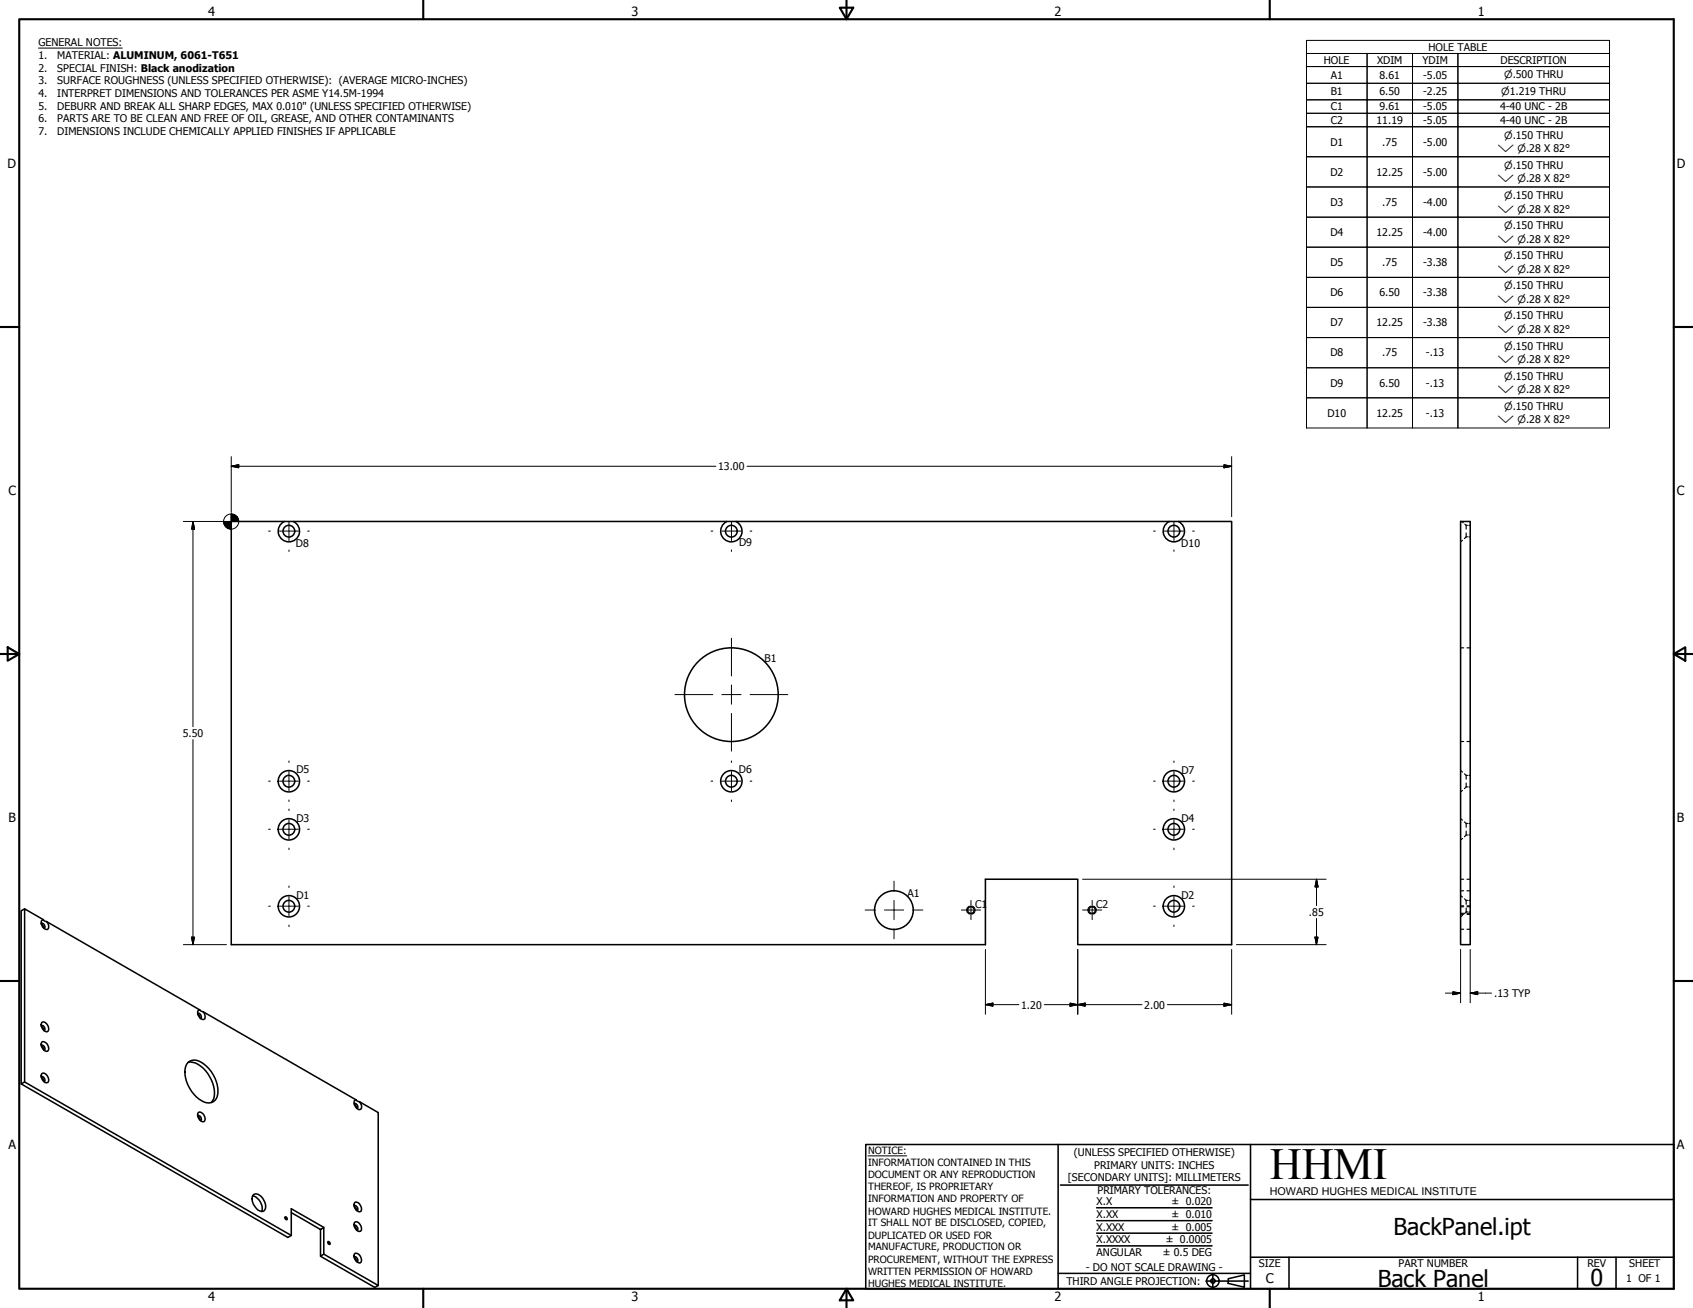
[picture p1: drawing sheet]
<svg xmlns="http://www.w3.org/2000/svg" width="559mm" height="432mm" viewBox="0 0 559 432" stroke-linecap="round" stroke-linejoin="round" font-family="sans-serif">
<!-- layer: Visible (ANSI) -->
<g fill="none" stroke="#000" stroke-width=".51">
<path d="M76.3 172.1h330.2v139.7h-50.8v-21.5h-30.5v21.5h-248.9zM93.8 172.2a3.5 3.5 0 0 0-1.2 5.4 3.5 3.5 0 0 0 5.5 0 3.5 3.5 0 0 0-1.2-5.4M239.8 172.2a3.5 3.5 0 0 0-1.2 5.4 3.5 3.5 0 0 0 5.5 0 3.5 3.5 0 0 0-1.1-5.4M385.9 172.2a3.5 3.5 0 0 0-1.2 5.4 3.5 3.5 0 0 0 5.5 0 3.5 3.5 0 0 0-1.2-5.4M482.1 172.1h3.2v139.7h-3.2zM91.8 257.9a3.5 3.5 0 0 1 5.1-3.2 3.5 3.5 0 0 1 .6 6 3.5 3.5 0 0 1-5.6-2.1l-.1-.7M237.9 257.9a3.5 3.5 0 0 1 5.1-3.2 3.5 3.5 0 0 1 .6 6 3.5 3.5 0 0 1-5.7-2.1v-.7M383.9 257.9a3.5 3.5 0 0 1 5.1-3.2 3.5 3.5 0 0 1 .6 6 3.5 3.5 0 0 1-5.6-2.1l-.1-.7M8.1 300l-1.1 .7v57.1M13.6 304.9a.98 .98 0 0 1 1 .4 .98 .98 0 0 1-.1 1.2M13.7 305.1l.5 .5 .2 .7M14.3 303.6l-6.2-3.6v57.2"/>
<path d="M14.3 303.6a1.39 1.39 0 0 0-.3 2.3 1.09 1.09 0 0 0 .9 .9 1.09 1.09 0 0 0 1.2-.5 2.26 2.26 0 0 0-.7-2.1M14.3 303.6l.4 .4 .7 .2M15.4 304.2l50.5 29.2M13.6 338.6a1.01 1.01 0 0 1 1.1 .5 1.01 1.01 0 0 1-.2 1.1M13.7 338.8l.5 .5 .2 .7M13.8 337.5a2.01 2.01 0 0 1 2.1 2.8 1.36 1.36 0 0 1-2.1-1 1.66 1.66 0 0 1 0-1.8zM65.3 334.6a1 1 0 0 1 1 .5 1 1 0 0 1-.1 1.1M65.3 334.8l.5 .5 .2 .7M65.9 333.4h-.3a2.05 2.05 0 0 0 1.6 3.1 1.76 1.76 0 0 0-.1-2.5M65.9 333.4l1.2 .6M67.1 334l50.4 29.1M13.6 355.5a1.01 1.01 0 0 1 1.1 .5 1.01 1.01 0 0 1-.2 1.1"/>
<path d="M13.6 345.1a1.01 1.01 0 0 1 1.1 .4 1.01 1.01 0 0 1-.2 1.2M13.7 355.7l.5 .5 .2 .7M13.7 345.3l.5 .5 .2 .8M13.8 354.4a2.02 2.02 0 0 1 2.1 2.8 1.36 1.36 0 0 1-2.1-1 1.66 1.66 0 0 1 0-1.8zM13.8 344a1.98 1.98 0 0 1 1.9 .9 1.98 1.98 0 0 1 0 2.1 2.16 2.16 0 0 1-1.9-3zM62 350.8a3.8 3.8 0 0 1 5.3 .5 11.2 11.2 0 0 1 4.4 10.7 3.2 3.2 0 0 1-5.2 1.3 11.2 11.2 0 0 1-5.2-11.2zM62.1 350.7a7 7 0 0 1 6.5 3.7 10.4 10.4 0 0 1 1.9 8.3l-.8 1.3M65.3 368.4a.95 .95 0 0 1 1 .4 .95 .95 0 0 1-.1 1.2M65.3 368.6l.5 .5 .2 .7M65.5 367.3a1.94 1.94 0 0 1 2.1 2.7 1.37 1.37 0 0 1-2.1-.9 1.62 1.62 0 0 1 0-1.8zM116.9 364.3a1.04 1.04 0 0 1 1 .5 1.04 1.04 0 0 1 0 1.2M117 364.6l.5 .5 .2 .7"/>
<path d="M117.5 363.1a1.31 1.31 0 0 0-.2 2.3 1.32 1.32 0 0 0 1.9 .7 1.97 1.97 0 0 0-.5-2.4M117.5 363.1l1.2 .6M118.7 363.7l6.1 3.6v57.1M83.4 394.8a4.3 4.3 0 0 1 3 5.1M83.4 394.7a1.79 1.79 0 0 1 2.8 .3 3.6 3.6 0 0 1 .9 4.7 2.44 2.44 0 0 1-2.9-1.3l-.8-1.3a2.96 2.96 0 0 1 0-2.4zM116.9 398.1a.99 .99 0 0 1 1 .4 .99 .99 0 0 1 0 1.2M117 398.3l.5 .5 .2 .7M117.1 397a1.97 1.97 0 0 1 2.1 2.8 1.61 1.61 0 0 1-2.3-1.6zM94.1 401.8l.6 .2v.7l-.6-.4zM96.1 400.3l9.7 5.6 1.1-.7v8.8l-1.1 .7v-8.8M106.9 405.2l-10.8-6.2v8.9l-1.1 .6-88-50.7 1.1-.6 88 50.7M106.9 414l17.9 10.4-1.1 .6-17.9-10.3"/>
<path d="M108.3 409.9l.5 .2v.7l-.4-.1zM116.9 415a.99 .99 0 0 1 1 .4 .99 .99 0 0 1 0 1.2M116.9 404.6a1.04 1.04 0 0 1 1 .5 1.04 1.04 0 0 1 0 1.1M117 415.2l.5 .5 .2 .7M117 404.7l.5 .6 .2 .7M117.1 413.8a1.98 1.98 0 0 1 1.9 1 1.98 1.98 0 0 1-.1 2.1 2.16 2.16 0 0 1-1.8-3.1zM117.1 403.5a2.02 2.02 0 0 1 2.1 2.8 1.38 1.38 0 0 1-2.1-1 1.66 1.66 0 0 1 0-1.8z"/>
<circle cx="95.3" cy="175.4" r="1.94"/>
<circle cx="241.4" cy="175.4" r="1.94"/>
<circle cx="387.4" cy="175.4" r="1.94"/>
<circle cx="241.4" cy="229.3" r="15.5"/>
<circle cx="95.3" cy="257.9" r="1.94"/>
<circle cx="241.4" cy="257.9" r="1.94"/>
<circle cx="387.4" cy="257.9" r="1.94"/>
<circle cx="95.3" cy="273.8" r="1.94"/>
<circle cx="95.3" cy="273.8" r="3.5"/>
<circle cx="387.4" cy="273.8" r="1.94"/>
<circle cx="387.4" cy="273.8" r="3.5"/>
<circle cx="95.3" cy="299.2" r="1.94"/>
<circle cx="95.3" cy="299.2" r="3.5"/>
<circle cx="387.4" cy="299.2" r="1.94"/>
<circle cx="387.4" cy="299.2" r="3.5"/>
<circle cx="295.1" cy="300.5" r="6.4"/>
<circle cx="320.5" cy="300.5" r="1.11"/>
<circle cx="360.5" cy="300.5" r="1.11"/>
</g>
<!-- layer: Hidden Narrow (ANSI) -->
<path d="M320 299.1l-.2 .1a1.36 1.36 0 0 0-.8 1.4 1.36 1.36 0 0 0 1 1.2M320.9 299.1l.3 .1a1.39 1.39 0 0 1 .7 1.4 1.39 1.39 0 0 1-1 1.2M360 299.1l-.2 .1a1.36 1.36 0 0 0-.8 1.4 1.36 1.36 0 0 0 1 1.2M360.9 299.1l.3 .1a1.39 1.39 0 0 1 .7 1.4 1.39 1.39 0 0 1-1 1.2M482.1 299h1M484.2 299h1.1M482.1 301.9h1M484.2 301.9h1.1" fill="none" stroke="#000" stroke-width=".33"/>
<!-- layer: Hidden (ANSI) -->
<g fill="none" stroke="#000" stroke-width=".38">
<path d="M482.5 172.1l.5 .5M482.7 178.4l-.6 .5M483.5 173l.4 .4M483.9 173.4v1.3M483.9 176v1.2M483.9 177.2l-.5 .6M483.9 177.2h.5M483.9 173.4h.5M484.8 177.2h.5M484.8 173.4h.5M482.1 213.9h1M484.2 213.9h1.1"/>
<path d="M482.1 254.4l.6 .5M482.1 244.8h1M483.4 255.5l.5 .5M483.9 256v1.2M483.9 258.5v1.3M483.9 259.8l-.5 .5M483.9 259.8h.5M483.9 256h.5M484.2 244.8h1.1M484.8 259.8h.5M484.8 256h.5M482.1 270.3l.6 .5"/>
<path d="M482.7 276.8l-.6 .5M482.7 260.9l-.6 .5M483.4 271.3l.5 .5M483.9 271.8v1.3M483.9 274.4v1.3M483.9 275.7l-.5 .5M483.9 275.7h.5M483.9 271.8h.5M484.8 275.7h.5M484.8 271.8h.5M482.1 290.3h1M482.1 295.7l.6 .5"/>
<path d="M482.1 294.1h1M482.1 299.3h1M483.4 296.7l.5 .5M483.9 297.2v1.3M483.9 299.8v1.3M483.9 297.2h.5M484.2 290.3h1.1M484.2 294.1h1.1M484.2 299.3h1.1M484.8 297.2h.5M482.1 306.8h1M482.1 301.5h1"/>
<path d="M482.7 302.2l-.6 .5M483.9 301.1l-.5 .5M483.9 301.1h.5M484.2 306.8h1.1M484.2 301.5h1.1M484.8 301.1h.5"/>
</g>
<!-- layer: Border (ANSI) -->
<g fill="none" stroke="#000" stroke-width=".7">
<path d="M6.3 6.3h546.1v419.1h-546.1zM139.7 0v6.3M277.2 2.5h4.4l-2.2 3.8zM279.4 0v6.3M419.1 0v6.3M0 107.9h6.3M552.4 107.9h6.4M0 215.9h6.3M2.5 213.7l3.8 2.2-3.8 2.2zM552.4 215.9l3.9-2.2v4.4zM552.4 215.9h6.4M0 323.8h6.3"/>
<path d="M552.4 323.8h6.4M139.7 425.4v6.4M279.4 425.4l2.2 3.9h-4.4zM279.4 425.4v6.4M419.1 425.4v6.4"/>
</g>
<!-- layer: Title (ANSI) -->
<g fill="none" stroke="#000" stroke-width=".51">
<path d="M285.8 377.8h266.6v47.6h-266.6zM349.2 377.8v47.6M412.7 377.8v47.6M350 391.2h62M361.9 398.7h38.1M412.7 396h139.7M361.9 411.3h38.1M361.9 407.1h38.1M361.9 403h38.1M412.7 415h139.7M425.4 415v10.4M520.7 415v10.4"/>
<path d="M533.4 415v10.4M349.2 420.4h63.5M398 422.9h14M400.3 420.6v4.6M405.4 422.1l5.3-1.2v4l-5.3-1.2z"/>
<circle cx="400.3" cy="422.9" r="2.06"/>
<circle cx="400.3" cy="422.9" r=".73"/>
</g>
<path d="M286.5 381.6h12.8" fill="none" stroke="#000" stroke-width=".33"/>
<!-- layer: Symbol (ANSI) -->
<g fill="none" stroke="#000" stroke-width=".33">
<path d="M12.7 15.9h27.7M431.2 17.7h20v4.3h-20h20v5.5h-20h20v5.5h-20h20v4.4h-20h20v4.4h-20h20v10h-20h20v9.9h-20h20v10h-20h20v9.9h-20h20v10h-20h20v9.9h-20h20v9.9h-20h20v10h-20h20v9.9h-20h20v10v-10h15v10v-10h15v10v-10h50h-50v-9.9h50h-50v-10h50h-50v-9.9h50h-50v-9.9h50h-50v-10h50h-50v-9.9h50h-50v-10h50h-50v-9.9h50h-50v-10h50h-50v-4.4h50h-50v-4.4h50h-50v-5.5h50h-50v-5.5h50h-50v-4.3h50M431.2 13.3h100v128h-100zM451.2 17.7h15v4.3h-15zM466.2 17.7h15v4.3h-15zM451.2 22h15v5.5h-15zM451.2 27.5h15v5.5h-15zM451.2 33h15v4.4h-15zM451.2 37.4h15v4.4h-15zM466.2 22h15v5.5h-15zM466.2 27.5h15v5.5h-15zM466.2 33h15v4.4h-15z"/>
<path d="M466.2 37.4h15v4.4h-15zM451.2 41.8h15v10h-15zM451.2 51.8h15v9.9h-15zM466.2 41.8h15v10h-15zM466.2 51.8h15v9.9h-15zM451.2 61.7h15v10h-15zM451.2 71.7h15v9.9h-15zM466.2 61.7h15v10h-15zM466.2 71.7h15v9.9h-15zM451.2 81.6h15v10h-15zM451.2 91.6h15v9.9h-15zM466.2 81.6h15v10h-15z"/>
<path d="M466.2 91.6h15v9.9h-15zM451.2 101.5h15v9.9h-15zM451.2 111.4h15v10h-15zM466.2 101.5h15v9.9h-15zM466.2 111.4h15v10h-15zM451.2 121.4h15v9.9h-15zM466.2 121.4h15v9.9h-15z"/>
</g>
<!-- layer: Center Mark (ANSI) -->
<g fill="none" stroke="#000" stroke-width=".33">
<path d="M88.6 175.3h.6M92.2 175.3h6.4M95.4 172.1v6.4M101.5 175.3h.6M234.7 175.3h.6M238.3 175.3h6.3M241.4 172.1v6.4M247.6 175.3h.6M380.7 175.3h.6M384.3 175.3h6.4M387.5 172.1v6.4M393.6 175.3h.6"/>
<path d="M95.4 181.5v.6M241.4 181.5v.6M387.5 181.5v.6M241.4 210.7v12.4M222.8 229.3h12.5M238.3 229.3h6.3M241.4 226.1v6.4M241.4 235.5v12.5M247.6 229.3h12.4M88.6 257.9h.6M92.2 257.9h6.4M95.4 251.2v.5"/>
<path d="M95.4 254.7v6.3M101.5 257.9h.6M234.7 257.9h.6M238.3 257.9h6.3M241.4 251.2v.5M241.4 254.7v6.3M247.6 257.9h.6M380.7 257.9h.6M384.3 257.9h6.4M387.5 251.2v.5M387.5 254.7v6.3M393.6 257.9h.6"/>
<path d="M88.6 273.7h.6M92.2 273.7h6.4M95.4 264.1v.5M95.4 267.1v.5M95.4 270.6v6.3M95.4 280v.5M101.5 273.7h.6M241.4 264.1v.5M380.7 273.7h.6M384.3 273.7h6.4M387.5 264.1v.5M387.5 267.1v.5"/>
<path d="M387.5 270.6v6.3M387.5 280v.5M393.6 273.7h.6M88.6 299.1h.6M92.2 299.1h6.4M95.4 292.5v.5M95.4 296v6.3M101.5 299.1h.6M295.1 290.9v3.4M295.1 297.2v6.4M320.5 297.2v6.4M360.5 297.2v6.4"/>
<path d="M380.7 299.1h.6M384.3 299.1h6.4M387.5 292.5v.5M387.5 296v6.3M393.6 299.1h.6M95.4 305.4v.5M285.6 300.4h3.3M291.9 300.4h6.4M295.1 306.6v3.3M301.2 300.4h3.4M317.3 300.4h6.4M357.3 300.4h6.4"/>
<path d="M387.5 305.4v.5"/>
</g>
<!-- layer: Dimension (ANSI) -->
<g fill="none" stroke="#000" stroke-width=".33">
<path d="M76.3 153.9l2.5-.5v1zM76.3 153.9h160M76.3 150.7v18.5M246.6 153.9h159.9M404 153.4l2.5 .5-2.5 .5zM406.5 150.7v19.9M60.5 172.1h13.4M63.7 172.1l.5 2.6h-1zM63.7 172.1v67.8M63.7 244.2v67.6M357.3 290.3h80.4M434.5 290.3l.5 2.5h-1z"/>
<path d="M434.5 290.3v8.7M60.5 311.8h14.2M63.2 309.4h1l-.5 2.4zM325.2 313.4v21.4M355.7 313.4v21.4M406.5 313.4v21.4M408.1 311.8h29.6M434 309.4h1l-.5 2.4zM434.5 303.2v8.6M482.1 313.4v17.6M485.3 313.4v17.6M325.2 331.7l2.5-.5v1z"/>
<path d="M325.2 331.7h11.1M344.7 331.7h32.2M353.2 331.2l2.5 .5-2.5 .5zM355.7 331.7l2.5-.5v1zM385.3 331.7h21.2M404 331.2l2.5 .5-2.5 .5zM477.1 327.9h5M479.6 327.4l2.5 .5-2.5 .5zM485.3 327.9l2.4-.5v1zM485.3 327.9h7"/>
<circle cx="76.3" cy="172.2" r="2.51"/>
</g>
<g fill="#000" stroke="#000" stroke-width=".33">
<path d="M76.3 153.9l2.5-.5zM76.3 153.9l2.5-.5v1zM404 154.4l2.5-.5zM404 153.4l2.5 .5-2.5 .5zM63.7 172.1l.5 2.6zM63.7 172.1l.5 2.6h-1zM73.8 172.1l.7 1.8-.5-.8zM73.8 172.1l1.6 2.4-.9-.6zM73.8 172.1l2.5 2.6-.9-.2zM76.3 172.1h2.5zM76.3 169.7l2.5 2.4h-2.5zM76.3 169.7v5z"/>
<path d="M73.8 172.1h2.5v2.6zM73.8 172.1h2.5zM78.1 170.4l.5 .8 .2 .9zM77.3 169.9l.8 .5 .7 1.7zM76.3 169.7l1 .2 1.5 2.2zM434.5 290.3l.5 2.5zM434.5 290.3l.5 2.5h-1zM63.2 309.4l.5 2.4zM63.2 309.4h1l-.5 2.4zM434 309.4l.5 2.4zM434 309.4h1l-.5 2.4zM325.2 331.7l2.5-.5z"/>
<path d="M325.2 331.7l2.5-.5v1zM353.2 332.2l2.5-.5zM353.2 331.2l2.5 .5-2.5 .5zM355.7 331.7l2.5-.5zM355.7 331.7l2.5-.5v1zM404 332.2l2.5-.5zM404 331.2l2.5 .5-2.5 .5zM479.6 328.4l2.5-.5zM479.6 327.4l2.5 .5-2.5 .5zM485.3 327.9l2.4-.5zM485.3 327.9l2.4-.5v1z"/>
</g>
<text font-size="14.7" x="419.1" y="389.2">HHMI</text>
<g font-size="7.7">
<text x="460" y="407.7">BackPanel.ipt</text>
<text x="454.7" y="424.9">Back Panel</text>
<text x="525" y="424.7">0</text>
</g>
<text font-size="4.4" x="417.8" y="423.5">C</text>
<g font-size="4.2">
<text x="68.7" y="5.3">4</text>
<text x="208.4" y="5.3">3</text>
<text x="348.1" y="5.3">2</text>
<text x="487.8" y="5.3">1</text>
<text x="2.5" y="55.5">D</text>
<text x="553.5" y="55.5">D</text>
<text x="2.8" y="163.4">C</text>
<text x="553.5" y="163.4">C</text>
<text x="2.9" y="271.4">B</text>
<text x="553.5" y="271.4">B</text>
<text x="2.8" y="379.3">A</text>
<text x="553.5" y="379.3">A</text>
<text x="68.7" y="429.5">4</text>
<text x="208.4" y="429.6">3</text>
<text x="348.1" y="429.6">2</text>
<text x="487.8" y="429.5">1</text>
</g>
<text font-size="3.6" x="419.1" y="394.3">HOWARD HUGHES MEDICAL INSTITUTE</text>
<g font-size="3.5">
<text x="12.7" y="15.3">GENERAL NOTES:</text>
<text x="471.5" y="16.8">HOLE TABLE</text>
<text x="12.7" y="19.5">1.</text>
<text x="12.7" y="23.7">2.</text>
<text x="18.9" y="19.5">MATERIAL: ALUMINUM, 6061-T651</text>
<text x="18.9" y="23.7">SPECIAL FINISH: Black anodization</text>
<text x="436.9" y="21.1">HOLE</text>
<text x="454.5" y="21.1">XDIM</text>
<text x="469.5" y="21.1">YDIM</text>
<text x="495.2" y="21.1">DESCRIPTION</text>
<text x="12.7" y="27.8">3.</text>
<text x="18.9" y="27.8">SURFACE ROUGHNESS (UNLESS SPECIFIED OTHERWISE): (AVERAGE MICRO-INCHES)</text>
<text x="439.2" y="26">A1</text>
<text x="455.3" y="26">8.61</text>
<text x="469.7" y="26">-5.05</text>
<text x="12.7" y="32">4.</text>
<text x="18.9" y="32">INTERPRET DIMENSIONS AND TOLERANCES PER ASME Y14.5M-1994</text>
<text x="439.2" y="31.5">B1</text>
<text x="455.3" y="31.5">6.50</text>
<text x="469.7" y="31.5">-2.25</text>
<text x="12.7" y="36.2">5.</text>
<text x="12.7" y="40.4">6.</text>
<text x="18.9" y="36.2">DEBURR AND BREAK ALL SHARP EDGES, MAX 0.010&quot; (UNLESS SPECIFIED OTHERWISE)</text>
<text x="18.9" y="40.4">PARTS ARE TO BE CLEAN AND FREE OF OIL, GREASE, AND OTHER CONTAMINANTS</text>
<text x="439.2" y="36.4">C1</text>
<text x="439.2" y="40.9">C2</text>
<text x="454.3" y="40.9">11.19</text>
<text x="455.3" y="36.4">9.61</text>
<text x="469.7" y="36.4">-5.05</text>
<text x="469.7" y="40.9">-5.05</text>
<text x="495.1" y="36.4">4-40 UNC - 2B</text>
<text x="495.1" y="40.9">4-40 UNC - 2B</text>
<text x="12.7" y="44.6">7.</text>
<text x="18.9" y="44.6">DIMENSIONS INCLUDE CHEMICALLY APPLIED FINISHES IF APPLICABLE</text>
<text x="439.1" y="48.1">D1</text>
<text x="456.2" y="48.1">.75</text>
<text x="469.7" y="48.1">-5.00</text>
<text x="439.1" y="58">D2</text>
<text x="454.3" y="58">12.25</text>
<text x="469.7" y="58">-5.00</text>
<text x="439.1" y="67.9">D3</text>
<text x="456.2" y="67.9">.75</text>
<text x="469.7" y="67.9">-4.00</text>
<text x="439.1" y="77.9">D4</text>
<text x="454.3" y="77.9">12.25</text>
<text x="469.7" y="77.9">-4.00</text>
<text x="439.1" y="87.8">D5</text>
<text x="456.2" y="87.8">.75</text>
<text x="469.7" y="87.9">-3.38</text>
<text x="439.1" y="97.8">D6</text>
<text x="455.3" y="97.8">6.50</text>
<text x="469.7" y="97.8">-3.38</text>
<text x="439.1" y="107.8">D7</text>
<text x="454.3" y="107.8">12.25</text>
<text x="469.7" y="107.8">-3.38</text>
<text x="439.1" y="117.7">D8</text>
<text x="456.2" y="117.7">.75</text>
<text x="470.7" y="117.7">-.13</text>
<text x="439.1" y="127.6">D9</text>
<text x="455.3" y="127.6">6.50</text>
<text x="470.7" y="127.6">-.13</text>
<text x="438.1" y="137.6">D10</text>
<text x="454.3" y="137.6">12.25</text>
<text x="470.7" y="137.6">-.13</text>
<text x="237" y="155.2">13.00</text>
<text x="97.6" y="180.7">D8</text>
<text x="244" y="180.4">D9</text>
<text x="389.9" y="180.5">D10</text>
<text x="252.3" y="218.4">B1</text>
<text x="60.3" y="243.3">5.50</text>
<text x="97.9" y="255.3">D5</text>
<text x="243.9" y="255.3">D6</text>
<text x="390" y="255.4">D7</text>
<text x="97.9" y="271.2">D3</text>
<text x="390" y="271.3">D4</text>
<text x="97.9" y="296.7">D1</text>
<text x="299.5" y="296">A1</text>
<text x="321.8" y="299.9">C1</text>
<text x="361.8" y="299.9">C2</text>
<text x="390" y="296.7">D2</text>
<text x="432.1" y="302.3">.85</text>
<text x="493.1" y="329.1">.13 TYP</text>
<text x="337.1" y="332.9">1.20</text>
<text x="377.7" y="332.9">2.00</text>
<text x="354.5" y="381.6">(UNLESS SPECIFIED OTHERWISE)</text>
<text x="352.5" y="390">[SECONDARY UNITS]: MILLIMETERS</text>
<text x="361.1" y="385.8">PRIMARY UNITS: INCHES</text>
<text x="362.3" y="394.1">PRIMARY TOLERANCES:</text>
<text x="361.9" y="397.9">X.X</text>
<text x="386.7" y="398">± 0.020</text>
<text x="361.9" y="402.1">X.XX</text>
<text x="361.9" y="406.3">X.XXX</text>
<text x="386.7" y="402.1">± 0.010</text>
<text x="386.7" y="406.3">± 0.005</text>
<text x="361.9" y="410.5">X.XXXX</text>
<text x="384.7" y="410.5">± 0.0005</text>
<text x="358.4" y="419.7">- DO NOT SCALE DRAWING -</text>
<text x="361.9" y="414.6">ANGULAR</text>
<text x="383.8" y="414.7">± 0.5 DEG</text>
<text x="415.5" y="418.4">SIZE</text>
<text x="461.6" y="418.3">PART NUMBER</text>
<text x="523.9" y="418.3">REV</text>
<text x="537.8" y="418.4">SHEET</text>
<text x="352" y="424.2">THIRD ANGLE PROJECTION:</text>
<text x="536.7" y="423.2">1 OF 1</text>
</g>
<g font-size="3.3">
<text x="496.4" y="25.9">⌀.500 THRU</text>
<text x="495.5" y="31.4">⌀1.219 THRU</text>
<text x="496.4" y="45.8">⌀.150 THRU</text>
<text x="494.2" y="50.2">⌵ ⌀.28 X 82°</text>
<text x="496.4" y="55.8">⌀.150 THRU</text>
<text x="494.2" y="60.2">⌵ ⌀.28 X 82°</text>
<text x="496.4" y="65.7">⌀.150 THRU</text>
<text x="494.2" y="70.2">⌵ ⌀.28 X 82°</text>
<text x="496.4" y="75.6">⌀.150 THRU</text>
<text x="494.2" y="80.1">⌵ ⌀.28 X 82°</text>
<text x="496.4" y="85.6">⌀.150 THRU</text>
<text x="494.2" y="90">⌵ ⌀.28 X 82°</text>
<text x="496.4" y="95.5">⌀.150 THRU</text>
<text x="494.2" y="99.9">⌵ ⌀.28 X 82°</text>
<text x="496.4" y="105.5">⌀.150 THRU</text>
<text x="494.2" y="109.9">⌵ ⌀.28 X 82°</text>
<text x="494.2" y="119.9">⌵ ⌀.28 X 82°</text>
<text x="496.4" y="115.4">⌀.150 THRU</text>
<text x="496.4" y="125.3">⌀.150 THRU</text>
<text x="494.2" y="129.8">⌵ ⌀.28 X 82°</text>
<text x="496.4" y="135.3">⌀.150 THRU</text>
<text x="494.2" y="139.8">⌵ ⌀.28 X 82°</text>
<text x="286.5" y="381.1">NOTICE:</text>
<text x="286.5" y="385">INFORMATION CONTAINED IN THIS</text>
<text x="286.5" y="389">DOCUMENT OR ANY REPRODUCTION</text>
<text x="286.5" y="392.9">THEREOF, IS PROPRIETARY</text>
<text x="286.5" y="396.9">INFORMATION AND PROPERTY OF</text>
<text x="286.5" y="400.9">HOWARD HUGHES MEDICAL INSTITUTE.</text>
<text x="286.5" y="404.9">IT SHALL NOT BE DISCLOSED, COPIED,</text>
<text x="286.5" y="408.9">DUPLICATED OR USED FOR</text>
<text x="286.5" y="412.8">MANUFACTURE, PRODUCTION OR</text>
<text x="286.5" y="416.8">PROCUREMENT, WITHOUT THE EXPRESS</text>
<text x="286.5" y="420.8">WRITTEN PERMISSION OF HOWARD</text>
<text x="286.5" y="424.8">HUGHES MEDICAL INSTITUTE.</text>
</g>
</svg>
